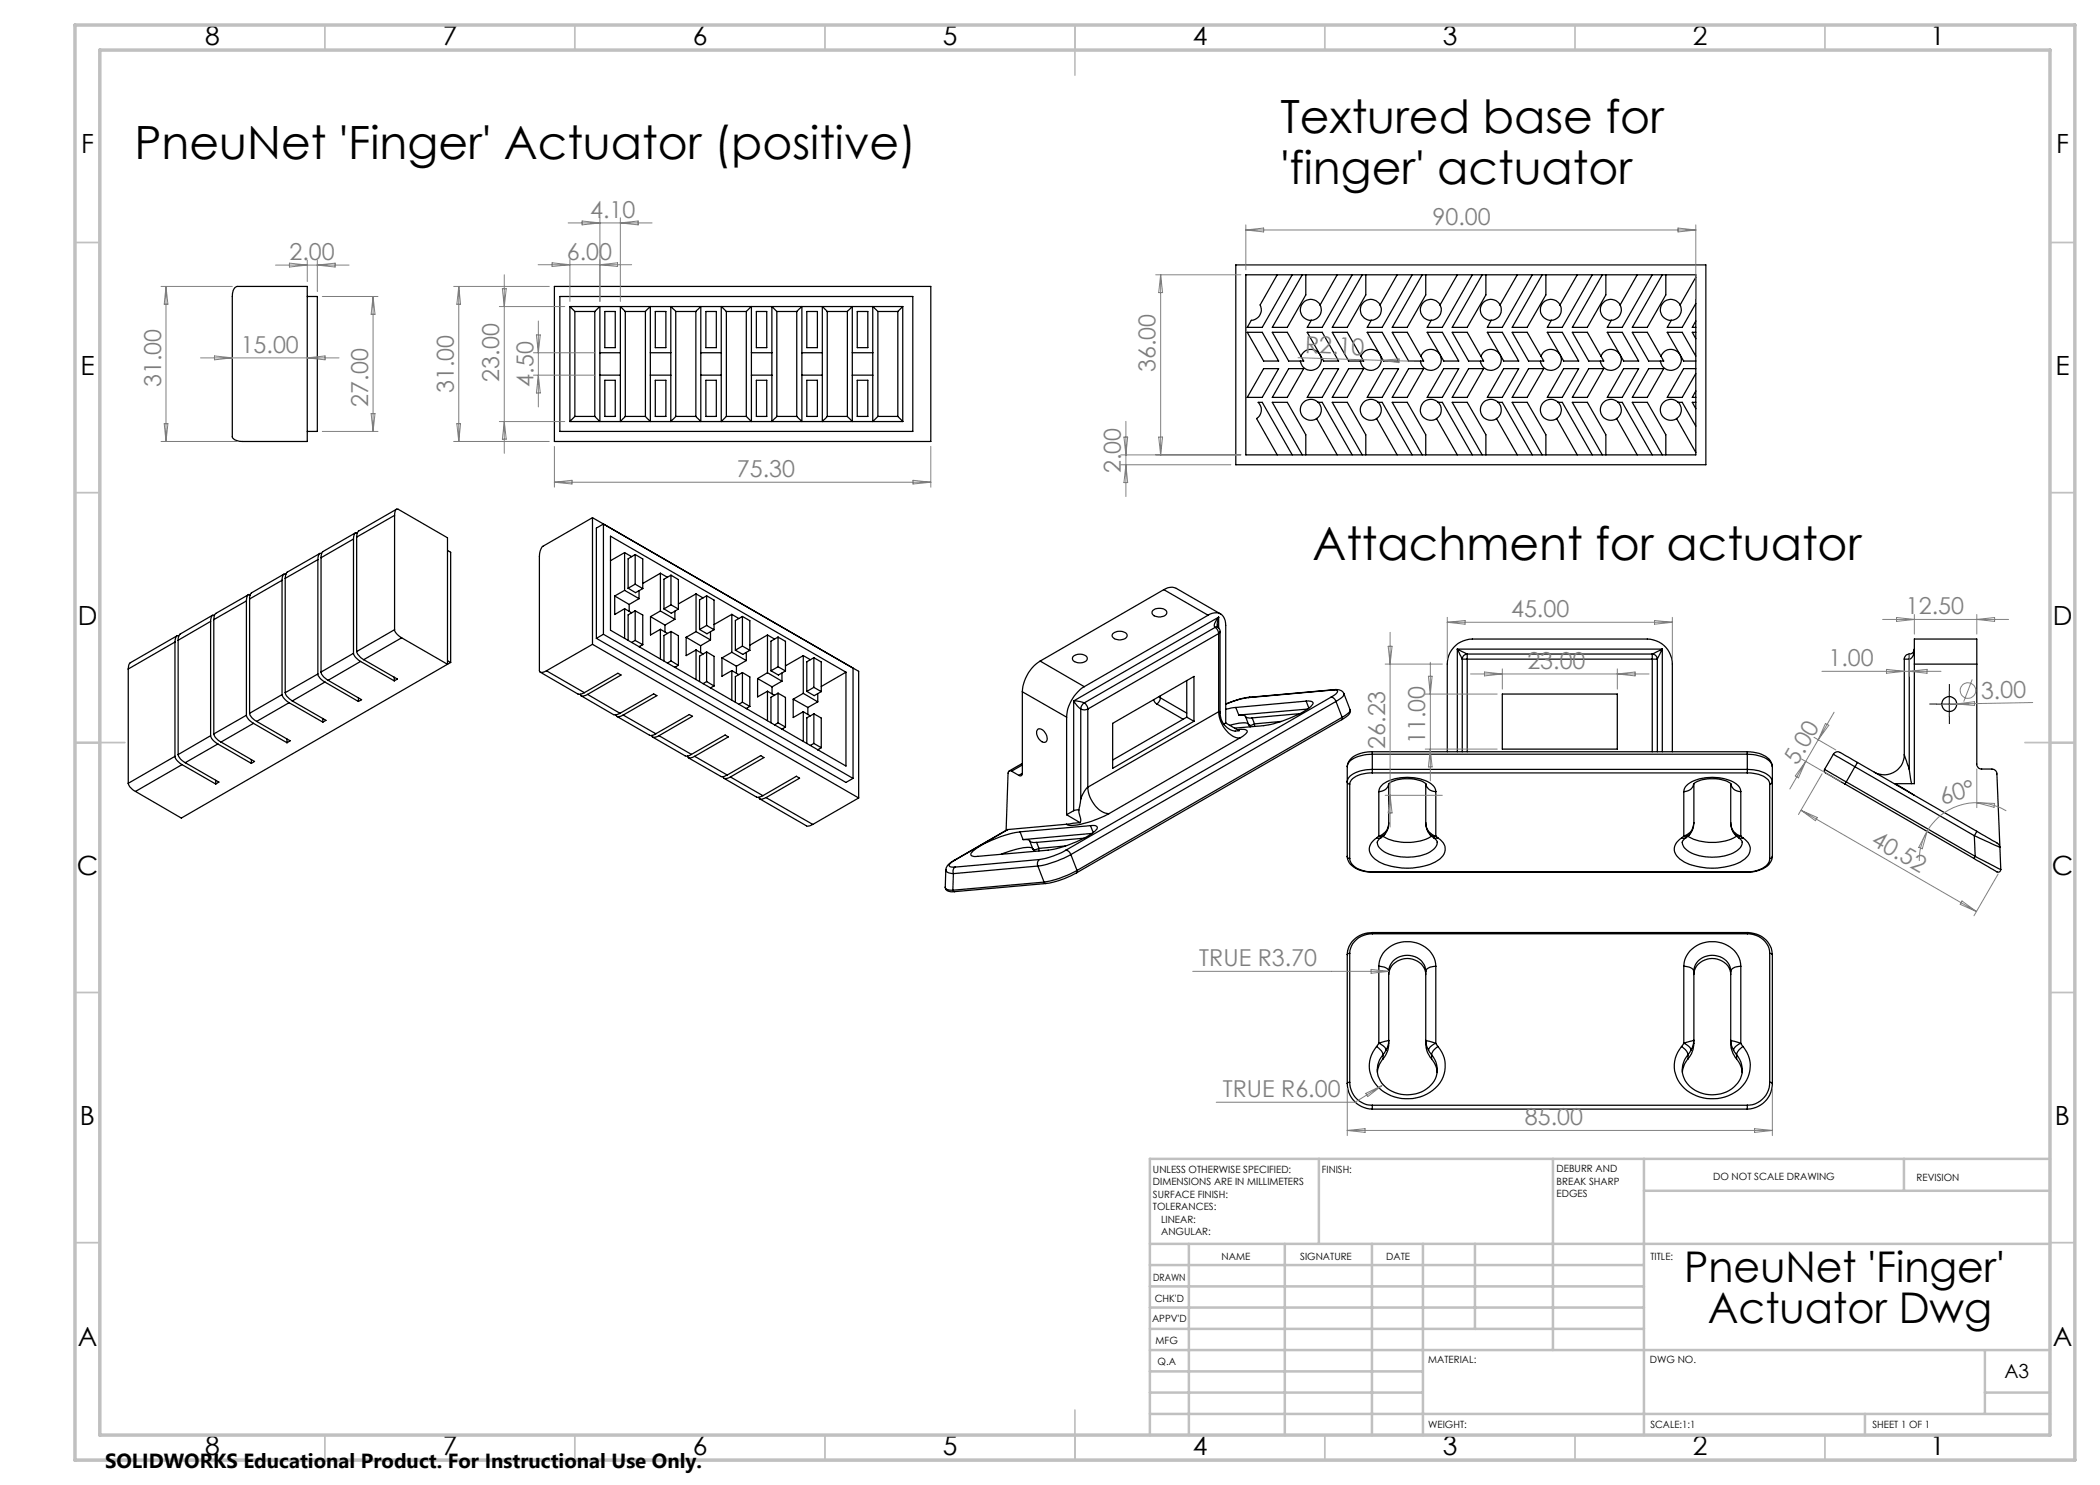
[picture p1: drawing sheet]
<svg xmlns="http://www.w3.org/2000/svg" width="420mm" height="297mm" viewBox="0 0 420 297" stroke-linecap="round" stroke-linejoin="round" font-family="sans-serif">
<g fill="none" stroke="#000" stroke-width=".25">
<path d="M47.1 57.5l.3-.2h14.1v31h-13l-1.2-.2-.8-.5v-28.3a2.26 2.26 0 0 1 .6-1.8zM61.5 59.3h2v27h-2M110.9 57.3h75.3v31h-75.3zM112 59.3h70.6v27h-70.6zM247.2 53h94v40h-94zM249.2 55h90v36h-90zM255.4 55l-3.4 6a2.12 2.12 0 0 1-1.7 3.1l-.9 1.4h3l6-10.5M260.5 55l-6 10.5h3l3.7-6.5v-4M267.4 55l-3.4 6M270.4 55l-6 10.5h-3l.9-1.4M272.5 55l-6 10.5h3l3.7-6.5v-4M279.4 55l-3.4 6"/>
<path d="M282.4 55l-6 10.5h-3l.8-1.4M284.4 55l-6 10.5h3l3.8-6.5v-4M291.5 55l-3.5 6M294.5 55l-6 10.5h-3.1l.8-1.4M296.4 55l-6 10.5h3l3.8-6.5v-4M303.5 55l-3.5 6M306.5 55l-6 10.5h-3l.7-1.4M308.4 55l-6 10.5h3l3.8-6.5v-4M315.5 55l-3.5 6M318.5 55l-6 10.5h-3l.8-1.4M320.5 55l-6 10.5h3l3.7-6.5v-4M327.4 55l-3.4 6"/>
<path d="M330.4 55l-6 10.5h-2.9l.8-1.4M332.5 55l-6 10.5h3l3.7-6.5v-4M339.2 55.5l-3.2 5.5M114 61.3l1 1M114 61.3v23M114 61.3h66.6M115 62.3h4M115 62.3v21M119 62.3l1-1v23l-1-1M119 62.3v21M120 70.6h4.1M120 75h4.1"/>
<path d="M121 62.3h2v7.2h-2zM121 76.1h2v7.2h-2zM125.1 62.3l-1-1v23l1-1M125.1 62.3h4M125.1 62.3v21M129.1 62.3l1-1v23l-1-1M129.1 62.3v21M130.1 70.6h4.1M130.1 75h4.1M131.1 62.3h2.1v7.2h-2.1zM131.1 76.1h2.1v7.2h-2.1zM135.1 62.3l-.9-1v23l.9-1"/>
<path d="M135.1 62.3h4.1M135.1 62.3v21M139.2 62.3l1-1v23l-1-1M139.2 62.3v21M140.2 70.6h4.1M140.2 75h4.1M141.2 62.3h2.1v7.2h-2.1zM141.2 76.1h2.1v7.2h-2.1zM145.3 62.3l-1-1v23l1-1M145.3 62.3h4M145.3 62.3v21M149.3 62.3l1-1v23l-1-1"/>
<path d="M149.3 62.3v21M150.3 70.6h4.1M150.3 75h4.1M151.3 62.3h2.1v7.2h-2.1zM151.3 76.1h2.1v7.2h-2.1zM155.4 62.3l-1-1v23l1-1M155.4 62.3h3.9M155.4 62.3v21M159.3 62.3l1.1-1v23l-1.1-1M159.3 62.3v21M160.4 70.6h4.1M160.4 75h4.1"/>
<path d="M161.4 62.3h2.1v7.2h-2.1zM161.4 76.1h2.1v7.2h-2.1zM165.5 62.3l-1-1v23l1-1M165.5 62.3h4M165.5 62.3v21M169.5 62.3l1-1v23l-1-1M169.5 62.3v21M170.5 70.6h4.1M170.5 75h4.1M171.4 62.3h2.2v7.2h-2.2zM171.4 76.1h2.2v7.2h-2.2zM175.6 62.3l-1-1v23l1-1"/>
<path d="M175.6 62.3h4M175.6 62.3v21M179.6 62.3v21M180.6 61.3l-1 1M180.6 61.3v23M249.4 66.5h3l3.3 5.7h-3zM252.7 73.7h3l-3.3 5.8h-3zM254.5 66.5h3l3.2 5.7h-3zM257.7 73.7h3l-3.2 5.8h-3zM260.2 71.3a2.11 2.11 0 0 1 3.3-.9 2.11 2.11 0 0 1-.4 3.4 2.11 2.11 0 0 1-3-1.6M261.4 66.5h3l3.3 5.7h-3zM264 61a2.08 2.08 0 0 1-1.7 3.1"/>
<path d="M264 61a2.09 2.09 0 0 0-3.6-.1 2.09 2.09 0 0 0 1.9 3.2M264.7 73.7h3l-3.3 5.8h-3zM266.5 66.5h3l3.2 5.7h-3zM269.7 73.7h3l-3.2 5.8h-3zM272.2 71.3a2.1 2.1 0 0 1 3.4-.8 2.1 2.1 0 0 1-.5 3.4 2.1 2.1 0 0 1-3-1.7M273.4 66.5h3l3.3 5.7h-3zM276 61a2.08 2.08 0 0 1-1.8 3.1M276 61a2.09 2.09 0 0 0-3.6-.1 2.09 2.09 0 0 0 1.8 3.2M276.7 73.7h3l-3.3 5.8h-3zM278.4 66.5h3l3.3 5.7h-3zM281.7 73.7h3l-3.3 5.8h-3zM284.2 71.3a2.09 2.09 0 0 1 3.3-.9 2.09 2.09 0 0 1-.4 3.4 2.09 2.09 0 0 1-3-1.6"/>
<path d="M285.4 66.5h3.1l3.2 5.7h-3zM288 61a2.08 2.08 0 0 1-1.8 3.1M288 61a2.09 2.09 0 0 0-3.7-.1 2.09 2.09 0 0 0 1.9 3.2M288.7 73.7h3l-3.2 5.8h-3.1zM290.4 66.5h3l3.3 5.7h-3zM293.7 73.7h3l-3.3 5.8h-3zM296.2 71.3a2.09 2.09 0 0 1 3.3-.9 2.09 2.09 0 0 1-.4 3.4 2.09 2.09 0 0 1-3-1.6M297.5 66.5h3l3.2 5.7h-3zM300 61a2.08 2.08 0 0 1-1.8 3.1M300 61a2.09 2.09 0 0 0-3.7-.1 2.09 2.09 0 0 0 1.9 3.2M300.7 73.7h3l-3.2 5.8h-3zM302.4 66.5h3l3.4 5.7h-3.1z"/>
<path d="M305.7 73.7h3.1l-3.4 5.8h-3zM308.2 71.3a2.11 2.11 0 0 1 3.3-.9 2.11 2.11 0 0 1-.3 3.4 2.11 2.11 0 0 1-3.1-1.6M309.5 66.5h3l3.2 5.7h-3zM312 61a2.08 2.08 0 0 1-1.7 3.1M312 61a2.09 2.09 0 0 0-3.7-.1 2.09 2.09 0 0 0 2 3.2M312.7 73.7h3l-3.2 5.8h-3zM314.5 66.5h3l3.2 5.7h-3zM317.7 73.7h3l-3.2 5.8h-3zM320.2 71.3a2.11 2.11 0 0 1 3.3-.9 2.11 2.11 0 0 1-.3 3.4 2.11 2.11 0 0 1-3.1-1.6M321.5 66.5h2.9l3.3 5.7h-3zM324 61a2.12 2.12 0 0 1-1.7 3.1M324 61a2.1 2.1 0 0 0-3.7-.1 2.1 2.1 0 0 0 2 3.2"/>
<path d="M324.7 73.7h3l-3.3 5.8h-2.9zM326.5 66.5h3l3.2 5.7h-3zM329.7 73.7h3l-3.2 5.8h-3zM332.2 71.3a2.11 2.11 0 0 1 3.3-.9 2.11 2.11 0 0 1-.3 3.4 2.11 2.11 0 0 1-3.1-1.6M336 61a2.12 2.12 0 0 1-1.7 3.1M336 61a2.09 2.09 0 0 0-3.6-.1 2.09 2.09 0 0 0 1.9 3.2M339.2 60.7l-2.8 4.8h-3l.9-1.4M339.2 64.2l-.7 1.3h.7M339.2 71.2l-2.8-4.7h-3l3.3 5.7h2.5M339.2 66.5h-.7l.7 1.2M339.2 73.7h-2.5l-3.3 5.8h3l2.8-4.8M339.2 78.2l-.7 1.3h.7"/>
<path d="M114 84.3h66.6M115 83.3l-1 1M115 83.3h4M125.1 83.3h4M135.1 83.3h4.1M145.3 83.3h4M155.4 83.3h3.9M165.5 83.3h4M175.6 83.3h4M179.6 83.3l1 1M255.4 91l-4.1-7.3a2.07 2.07 0 0 0 .3-3.2h.8l6 10.5M260.5 91l-6-10.5h3l3.7 6.5v4"/>
<path d="M263.3 83.7l4.1 7.3M263.6 80.5a2.08 2.08 0 0 1-.3 3.2M263.6 80.5a2.1 2.1 0 0 0-2.8-.1 2.1 2.1 0 0 0-.3 2.8 2.1 2.1 0 0 0 2.8 .5M263.6 80.5h.8l6 10.5M272.5 91l-6-10.5h3l3.7 6.5v4M275.3 83.7l4.1 7.3M275.6 80.5a2.08 2.08 0 0 1-.3 3.2M275.6 80.5a2.1 2.1 0 0 0-2.8-.1 2.1 2.1 0 0 0-.3 2.8 2.1 2.1 0 0 0 2.8 .5M275.6 80.5h.8l6 10.5M284.4 91l-6-10.5h3l3.8 6.5v4M287.3 83.7l4.2 7.3M287.6 80.5a2.08 2.08 0 0 1-.3 3.2"/>
<path d="M287.6 80.5a2.08 2.08 0 0 0-2.8-.1 2.08 2.08 0 0 0-.3 2.8 2.08 2.08 0 0 0 2.8 .5M287.6 80.5h.9l6 10.5M296.4 91l-6-10.5h3l3.8 6.5v4M299.3 83.7l4.2 7.3M299.6 80.5a2.08 2.08 0 0 1-.3 3.2M299.6 80.5a2.08 2.08 0 0 0-2.8-.1 2.08 2.08 0 0 0-.3 2.8 2.08 2.08 0 0 0 2.8 .5M299.6 80.5h.9l6 10.5M308.4 91l-6-10.5h3l3.8 6.5v4M311.3 83.7l4.2 7.3M311.6 80.5a2.08 2.08 0 0 1-.3 3.2M311.6 80.5a2.1 2.1 0 0 0-2.8-.1 2.1 2.1 0 0 0-.3 2.8 2.1 2.1 0 0 0 2.8 .5M311.6 80.5h.9l6 10.5"/>
<path d="M320.5 91l-6-10.5h3l3.7 6.5v4M323.3 83.7l4.1 7.3M323.6 80.5a2.08 2.08 0 0 1-.3 3.2M323.6 80.5a2.1 2.1 0 0 0-2.8-.1 2.1 2.1 0 0 0-.3 2.8 2.1 2.1 0 0 0 2.8 .5M323.6 80.5h.8l6 10.5M332.5 91l-6-10.5h3l3.7 6.5v4M335.3 83.7l3.9 6.8M335.6 80.5a2.08 2.08 0 0 1-.3 3.2M335.6 80.5a2.1 2.1 0 0 0-2.8-.1 2.1 2.1 0 0 0-.3 2.8 2.1 2.1 0 0 0 2.8 .5M335.6 80.5h.8l2.8 4.7M339.2 80.5h-.7l.7 1.2M49.7 119l-6.6 3.7"/>
<path d="M49.9 119.8v22.9M50 119l-.2-.1-.3 .2-.2 1.1M56.4 116.1v22.8M56.4 116.1l-6.5 3.7M56.8 114.8l-6.5 3.8-.2 .3-.2 .9M57 115.7v22.8M57.2 114.9h-.4a1.33 1.33 0 0 0-.4 1.2M63.6 111.9l-6.6 3.8M63.6 111.9v22.9M64 110.7l-6.6 3.7-.2 .4-.2 .9M64.2 111.5v22.9M64.3 110.7h-.3l-.2 .1-.2 1.1"/>
<path d="M70.7 107.8l-6.5 3.7M70.7 107.8v22.9M71.1 106.6l-6.5 3.7-.2 .2-.2 1M71.3 107.4v22.9M71.5 106.6l-.4-.1-.2 .2-.2 1.1M78.9 103.1l.2-1.1 .2-.2h.3l9.9 5.8v25.3M78.9 103.1v22.8M78.9 103.1l-7.6 4.3M79.3 101.8l-7.6 4.4-.2 .3-.2 .9M89.5 110.1l.6 .4v22M118.5 103.5l-9.9 5.8a2.56 2.56 0 0 0-.7 2v22.9l.2 .3 1.2-.3M118.5 103.5v25.4"/>
<path d="M118.5 103.5l53.2 30.8v25.3M122.1 107.2l47.1 27.2v18.8l-47.1-27.2zM122.9 119.2v3.7l2-1.2M122.9 119.2l2.9 1.7M124.9 110.5v7.6M124.9 110.5l-2.8 1.6M124.9 118.1l-2 1.1M124.9 118.1l2.9 1.6M124.9 110.5l1.4 .8M125.6 117.6l1.5 .9 1.5-.8M127 110.9l1.6 .9v5.9M127 110.9v5.9"/>
<path d="M127 110.9l-1.4 .9v5.8M127 116.8l-1.4 .8M127 116.8l1.6 .9M127.8 119.7l-2 1.2M127.8 118.1v1.6M132.1 114.6v7.6M132.1 114.6l-3.5 2.1M132.1 114.6l1.4 .9M134.2 115l1.5 .9v5.9M134.2 115v6M134.2 115l-1.4 .8v6M139.2 118.8l1.4 .8"/>
<path d="M139.2 118.8l-3.5 2M139.2 118.8v7.5M141.3 119.2v5.9M141.3 119.2l-1.4 .8v5.9M141.3 119.2l1.5 .8v5.9M232.8 117.9l1.2-.4 1.1 .1 9 5.2M232.8 117.9l-24.8 14.3M232.8 117.9l8.8 5.1M25.6 133.8v22.9M35 128.4v22.9M35 128.4l-9.4 5.4M35.4 127.2l-9.4 5.4-.2 .3-.2 .9"/>
<path d="M35.6 128.1v22.8M35.7 127.2l-.2-.1-.3 .2-.2 1.1M42.1 124.3v22.8M42.1 124.3l-6.5 3.8M42.5 123l-6.5 3.8-.2 .4-.2 .9M42.8 123.9v22.9M42.9 123.1l-.2-.1-.3 .2-.3 1.1M43.2 122.7l-.3 .3-.1 .9M49.3 120.2l-6.5 3.7M49.3 120.2v22.8M56.4 138.9a2.47 2.47 0 0 0 1.4 1.6M56.4 138.9l-6.5 3.8"/>
<path d="M57 138.5a2.6 2.6 0 0 0 1.5 1.7M63.6 134.8a2.47 2.47 0 0 0 1.4 1.6M63.6 134.8l-6.6 3.7M64.2 134.4a2.6 2.6 0 0 0 1.4 1.7M65 136.4l-6.5 3.8M65 136.4l6.7 3.9M65.6 136.1l6.7 3.8-.6 .4M70.7 130.7a2.47 2.47 0 0 0 1.4 1.6M70.7 130.7l-6.5 3.7M71.3 130.3l.1 .1a2.69 2.69 0 0 0 1.3 1.5M71.7 139.6v.7M72.1 132.3l-6.5 3.8"/>
<path d="M72.1 132.3l6.7 3.9M72.7 131.9l6.8 3.9-.7 .4M78.8 135.4v.8M78.9 125.9a2.15 2.15 0 0 0 1.4 1.7M78.9 125.9l-7.6 4.4M80.3 127.6l-7.6 4.3M80.3 127.6l9.2 5.3M89.5 132.9l-53.2 30.7-9.2-5.3M89.5 132.1l.6 .4M90.1 132.5l-.6 .4M108.1 134.4l7.5 4.4h.4l.9-.3M109.3 134.2l7.6 4.3"/>
<path d="M116.1 138.8v.3l.4 .1 1-.3M116.2 139.2l6.6 3.7 .4 .1 .8-.3M116.9 138.5l6.7-3.8 .6 .3-6.7 3.9M117.5 138.9l6.5 3.8M118.5 128.9l53.2 30.7M118.5 128.9l-9.2 5.3M119.3 127.7l49.9 28.8 1.4-.8M120.7 126.9v-22.1l-1.4 .8v22.1M120.7 126.9l49.9 28.8M120.7 126.9l-1.4 .8M124.9 121.7v6M124.9 121.7l1.4 .9"/>
<path d="M125.8 120.9v1.4M127 122.2l1.6 .8v5.9M127 128.1l1.6 .8M127 122.2v5.9M127 122.2l-1.4 .8v5.1M127 128.1l-.7 .4M127.8 129.3h.1M128.6 128.9l-.8 .4M130.1 123.3v3.7l2-1.1M130.1 123.3l2.9 1.7M132.1 125.9l1.4 .8M132.1 125.9v5.9"/>
<path d="M132.1 122.2l-2 1.1M132.1 122.2l2.9 1.7M132.8 121.8l1.5 .9 1.4-.9M133 125v1.4M134.2 126.3l1.5 .8v6M134.2 132.2l1.5 .9M134.2 126.3v5.9M134.2 126.3l-1.4 .8v5.1M134.2 132.2l-.7 .4M134.2 121l-1.4 .8M134.2 121l1.5 .8M135 133.5h.1"/>
<path d="M135 122.2v1.7M135 123.9l-2 1.1M135.7 133.1l-.7 .4M137.2 127.5v3.6l2-1.1M137.2 127.5l2.9 1.6M139.2 130v5.9M139.2 130l1.4 .8M139.2 126.3l-2 1.2M139.2 126.3l2.9 1.7M139.9 125.9l1.5 .8 1.4-.8M140.1 129.1v1.4M141.3 130.4l-1.4 .8v5.1"/>
<path d="M141.3 130.4v5.9M141.3 136.3l-.7 .4M141.3 130.4l1.5 .9v5.9M141.3 136.3l1.5 .9M141.3 125.1l1.5 .8M141.3 125.1l-1.4 .8M142.1 137.6h.1M142.1 128l-2 1.1M142.1 126.4v1.6M142.8 137.2l-.7 .4M144.4 131.6v3.7l2-1.2M144.4 131.6l2.9 1.6"/>
<path d="M146.4 122.9l1.4 .8M146.4 122.9l-3.6 2M146.4 134.1l1.4 .8M146.4 122.9v7.6M146.4 134.1v5.9M146.4 130.5l-2 1.1M146.4 130.5l2.9 1.6M147.1 130l1.5 .9 1.4-.8M147.3 133.2v1.5M148.5 134.5l-1.4 .8v5.1M148.5 123.3v5.9M148.5 134.5v5.9"/>
<path d="M148.5 123.3l-1.4 .8v5.9M148.5 123.3l1.5 .8v6M148.5 134.5l1.5 .9v5.9M148.5 129.2l1.5 .9M148.5 129.2l-1.4 .8M149.3 130.5v1.6M149.3 132.1l-2 1.1M151.5 135.7v3.7l2-1.1M151.5 135.7l2.9 1.7M153.5 127l1.4 .8M153.5 127l-3.5 2M153.5 127v7.5"/>
<path d="M153.5 138.3v5.8M153.5 138.3l1.4 .8M153.5 134.5l-2 1.2M153.5 134.5l2.9 1.7M154.2 134.2l1.5 .8 1.4-.8M154.4 137.4v1.4M155.6 127.4l1.5 .9v5.9M155.6 138.6l1.5 .9v5.9M155.6 127.4v5.9M155.6 138.6v6M155.6 138.6l-1.4 .8v5.2M155.6 127.4l-1.4 .8v6"/>
<path d="M155.6 133.3l-1.4 .9M155.6 133.3l1.5 .9M156.4 134.6v1.6M156.4 136.2l-2 1.2M158.6 139.8v3.7l2.1-1.2M158.6 139.8l3 1.7M160.7 131.1l1.4 .8M160.7 131.1l-3.6 2.1M160.7 131.1v7.6M160.7 138.7l-2.1 1.1M160.7 138.7l2.8 1.7M161.4 138.3l1.4 .8 1.5-.8"/>
<path d="M162.8 131.5l-1.4 .9v5.9M162.8 131.5l1.5 .9v5.9M162.8 131.5v6M162.8 137.5l1.5 .8M162.8 137.5l-1.4 .8M163.5 138.7v1.7M169.2 134.4l-4.9 2.9M170.6 133.6v22.1M204.5 138.4l8.8 5M204.5 138.4v16.3M208 132.2a7.7 7.7 0 0 0-3.5 6.2M208 132.2l8.9 5.1"/>
<path d="M214.7 131.2a2.11 2.11 0 0 1 2.7 .2l.1 .2a1.29 1.29 0 0 1-1.7 1l-1.1-.4-.2-.4zM216.9 137.3a7.8 7.8 0 0 0-3.6 6.1M222.5 126.8a2.07 2.07 0 0 1 2.9 0v.4a1.83 1.83 0 0 1-3 0zM230.6 122.1a1.98 1.98 0 0 1 2.8 .3v.2a1.79 1.79 0 0 1-3 0zM230.8 139.9l.1 .5 .5 .4M231.8 139.3l.3 .3M232.1 139.6a1.6 1.6 0 0 1-.7 1.2M232.1 139.6l5.2 3M232.1 139.2v.4M237.3 136.1v7.3M241.6 123a2.14 2.14 0 0 1 2.5-.2 2.14 2.14 0 0 1 1 2.3v19.5M241.6 123l-24.7 14.3"/>
<path d="M243 125.5a1.6 1.6 0 0 1 .7 1.2M243 125.5l-26.1 15.1M243.5 125.4l.4 .5 .1 .4M243.5 125.4l-.5 .1M243.7 123.4l-.2 1.2v.8M243.7 123.4l-.8 1.3v.5l.1 .3M243.7 123.4l-29 16.8M243.7 126.7l-26.1 15.1M243.7 123.4v2.2M243.7 126.7v15.6M244 126.3l-.3 .4M244 126.3v16.3"/>
<path d="M250 139.4a15.6 15.6 0 0 0-4.9 1.4l2.3-.8 2.3-.5M250 139.4l-.3 .1M266.2 139.4a1.25 1.25 0 0 1 1 .9M266.2 139.4l-53 30.6M266.6 138h.6l.3 .3-.3 .5-1 .6M266.6 138l-16.9 1.5M266.9 137.9a1.72 1.72 0 0 1 1.9 .8M266.9 137.9l-.3 .1M266.9 137.9l-16.9 1.5M268.8 138.7v.3l-.3 .4-1.3 .9M268.8 138.7l1.2 3.3M291.5 129.8l1 2"/>
<path d="M291.5 129.8l1.9 1M291.5 129.8h41M291.5 129.8v20.6M292.5 131.8h.9M292.5 131.8v18.6M293.4 130.8v1M293.4 130.8a1.02 1.02 0 0 0-.9 1M293.4 131.8h37M293.4 130.8h37M293.4 131.8v18.6M300.5 138.8h23v11h-23zM330.4 130.8v1"/>
<path d="M330.4 130.8a1.09 1.09 0 0 1 1.1 1M330.4 131.8h1.1M330.4 131.8v18.6M331.5 131.8v18.6M332.5 129.8l-2.1 1M332.5 129.8l-1 2M332.5 129.8v20.6M380.9 131.8h.9M380.9 131.8v19.2M381.8 130.8v1M381.8 130.8a1.02 1.02 0 0 0 1.1-1 1.88 1.88 0 0 1-1.1 2M381.8 130.8a1.02 1.02 0 0 0-.9 1"/>
<path d="M381.8 131.8v22M382.9 132.8v23.9h-3.9l3.9 2.4M382.9 132.8v-5h12.5v5M382.9 132.8h12.5M395.4 132.8v20a.96 .96 0 0 0 .9 1h2.1a.96 .96 0 0 1 1 1l.6 14.7M25.6 156.7l.1 .1a2.48 2.48 0 0 0 1.4 1.5M35 151.3a2.39 2.39 0 0 0 1.4 1.6M35 151.3l-9.4 5.4M35.6 150.9l.1 .3a2.79 2.79 0 0 0 1.3 1.3M36.4 152.9l-9.3 5.4M36.4 152.9l6.7 3.9M37 152.5l6.8 3.9-.7 .4"/>
<path d="M42.1 147.1a2.35 2.35 0 0 0 1.5 1.7M42.1 147.1l-6.5 3.8M42.8 146.8v.1a2.48 2.48 0 0 0 1.4 1.5M43.1 156.1v.7M43.6 148.8l-6.6 3.7M43.6 148.8l6.7 3.9M44.2 148.4l6.7 3.9-.6 .4M49.3 143a2.47 2.47 0 0 0 1.4 1.7M49.3 143l-6.5 3.8M49.9 142.7l.1 .2a2.79 2.79 0 0 0 1.3 1.4M50.3 151.9v.8M50.7 144.7l-6.5 3.7"/>
<path d="M50.7 144.7l6.7 3.9M51.3 144.3l6.7 3.9-.6 .4M57.4 147.8v.8M57.8 140.5l-6.5 3.8M57.8 140.5l6.8 3.9M58.5 140.2l6.7 3.9-.6 .3M64.6 143.7v.7M123.2 142.9l.1 .3 .3 .2 1-.4M123.4 143.3l6.5 3.8 .7-.1 .6-.2M124 142.7l6.7-3.9 .7 .3-6.8 3.9M124.6 143l6.6 3.8M130.4 147.1l.2 .4 1.2-.4"/>
<path d="M130.5 147.4l6.6 3.8h.6l.6-.3M131.2 146.8l6.7-3.9 .6 .4-6.7 3.8M131.8 147.1l6.5 3.8M137.5 151.2l.1 .2 .3 .2 1-.3M137.7 151.5l6.5 3.8h.7l.6-.3M138.3 150.9l6.7-3.9 .7 .4-6.8 3.9M138.9 151.3l6.6 3.7M144.7 155.3v.3l.3 .1 1.1-.3M144.8 155.7l6.6 3.8 1.2-.4M145.5 155l6.7-3.9 .6 .4-6.7 3.9M146.1 155.4l6.5 3.7M148.5 140.4l-.7 .5"/>
<path d="M148.5 140.4l1.5 .9M149.3 141.7h.1M150 141.3l-.7 .4M151.8 159.5l.1 .3h.3l1-.3M151.9 159.8l9.4 5.4h.7l.6-.3M152.6 159.1l6.7-3.8 .6 .3-6.7 3.9M153.2 159.5l9.4 5.4M155.6 144.6l1.5 .8M155.6 144.6l-.7 .4M156.4 145.8h.1M157.1 145.4l-.7 .4M160.7 142.3v6"/>
<path d="M160.7 142.3l1.4 .9M161.6 141.5v1.4M162.8 142.8l-1.4 .8v5.1M162.8 148.7l1.5 .8M162.8 142.8l1.5 .8v5.9M162.8 142.8v5.9M162.8 148.7l-.7 .4M163.5 150h.1M163.5 140.4l-1.9 1.1M164.3 149.5l-.8 .5M171.7 159.6l-9.1 5.3M202.3 154.2a.45 .45 0 0 0-.5 0 .45 .45 0 0 0-.2 .4l-.4 11.4"/>
<path d="M202.3 154.2l1.5 .9M204.5 154.7a.43 .43 0 0 1-.2 .4 .43 .43 0 0 1-.5 0M204.5 152.7l-2.7 1.5M204.5 154.7l-.7 .4M204.5 153l-2.2 1.2M207.5 145.9a1.59 1.59 0 0 1 1.9 1.6 .73 .73 0 0 1-.3 .9 .73 .73 0 0 1-1-.2 1.9 1.9 0 0 1-.6-2.3zM213.3 143.4v19.5M214.7 140.2l.7 1 .7 .6M214.7 140.2l1.2 .1 1 .3M214.7 140.2v21.9M216.1 159.8l-.3 2.2M216.1 141.8a1.5 1.5 0 0 0 1.5 0"/>
<path d="M216.1 141.8v18M216.9 140.6a1.6 1.6 0 0 0-.8 1.2M216.9 140.6a1.6 1.6 0 0 1 .7 1.2M217.6 157.4l-.7 .9-.8 1.5M217.6 157.4a5.8 5.8 0 0 0 3.8 5.3h.4M217.6 141.8v15.6M222.5 144.7l16.3-9.4v8.9l-16.3 9.5zM231.4 140.8l5.2 3.1M237.3 143.4l1.5 .8M237.3 143.4l-14.8 8.6M243.7 142.3a5.6 5.6 0 0 0 3.9 5.3h.4M243.7 142.3l.3 .1v.2"/>
<path d="M243.7 142.3l-26.1 15.1M244 142.6a3.4 3.4 0 0 0 3.8 3.6l-2.7-1.6M245.1 144.6l-.3 .2M247.2 141.5l-2.1 .3M247.2 141.5l.6 1.5M247.5 145.9a2.25 2.25 0 0 1 1.9 .3 1.98 1.98 0 0 1-1.4 1.4M247.8 143a1.46 1.46 0 0 1 1.3 .3M248 147.6l-26.2 15.1M249.1 143.3a1.23 1.23 0 0 0 1.3 .3M249.1 143.3l.6 1.5M249.7 144.9l.3 .5M249.7 144.8l.2 .3"/>
<path d="M249.7 144.8a2.65 2.65 0 0 0-2.4-.1l-1.3 .4M249.9 145.1l.2 .2M250.4 143.6l.5 1.2M250.9 144.8l-1 .3M250.9 144.8v.5M256.3 144.3l-5.4 .5M260 142.7l-9.6 .9M261.2 140.2l1 .1 .3 .1a1.04 1.04 0 0 1-.6 1.2 23.8 23.8 0 0 1-9.1 3.5l-5.9 .5M261.2 140.2l-14 1.3M261.2 140.2l.6 1.4M261.5 141.8l-13.7 1.2M267.2 140.3l-53 30.6"/>
<path d="M267.2 140.3l1.2 3.2M268.4 143.9l-53.1 30.7M268.4 143.5v.4M268.4 143.5l-53 30.6M269.5 153.3v18M269.9 156.8v14.9M270 142a1.45 1.45 0 0 1-1.1 1.6l-.5 .3M270 142v.2l-.3 .4-1.3 .9M274.5 150.4a5.2 5.2 0 0 0-4.9 2.1l-.1 .8M274.5 153.9v.7M274.5 154.6a5 5 0 0 0-4.4 1.6l-.2 .6M274.5 153.9a6.3 6.3 0 0 0-4.7 1.6l-.2 .3a.62 .62 0 0 0 .2 1h.1"/>
<path d="M274.5 150.8a6.3 6.3 0 0 0-4.7 1.7l-.3 .8M274.5 150.4v.4M274.5 150.4h75M274.5 154.6h75M274.5 153.9h75M274.5 150.8v3.1M274.5 150.8h75M275.8 158.3a3 3 0 0 1 2.6-2.4 9.4 9.4 0 0 1 7.9 .9l.5 .6 .4 .9M275.8 158.3a1.85 1.85 0 0 0 1.9-1.5v7.8M275.8 158.3v8.9M277.7 156.8a7.2 7.2 0 0 1 7.2-.2l.2 .1a2.1 2.1 0 0 0 2.1 1.6M285.2 156.7v7.9"/>
<path d="M287.2 158.3v8.9M289.5 150.4v-17.6a5 5 0 0 1 5-5h35a5 5 0 0 1 5 5v17.6M336.8 158.3a3 3 0 0 1 2.6-2.4 9.4 9.4 0 0 1 7.9 .9l.5 .6 .4 .9M336.8 158.3v8.9M338.7 156.8a7.3 7.3 0 0 1 7.3-.2l.1 .1a2.1 2.1 0 0 0 2.1 1.6M338.7 156.8a1.87 1.87 0 0 1-1.9 1.5M338.8 156.7v7.9M346.1 156.7v7.9M348.2 158.3v8.9M349.5 150.4a5.3 5.3 0 0 1 4.7 2l.3 .9M349.5 153.9v.7M349.5 154.6a5.1 5.1 0 0 1 4.3 1.6l.1 .6"/>
<path d="M349.5 153.9a6.3 6.3 0 0 1 4.6 1.6l.2 .3a.65 .65 0 0 1-.1 1h-.3M349.5 150.8a6.3 6.3 0 0 1 4.6 1.7l.4 .8M349.5 150.4v.4M349.5 150.8v3.1M353.9 156.8v14.9M354.5 153.3v18M364.9 153.9l4.4 2.5M364.9 153.9l-.1 .3 .3 .4 3.9 2.2M366.7 150.8l4.3 2.5M366.7 150.8a1.19 1.19 0 0 1 1.9 0l2.9 1.7M366.7 150.8l-1.8 3.1M369 156.8l25.8 14.9"/>
<path d="M369.3 156.4l-.3 .4M369.3 156.4l25.7 14.9M371 153.3l23.9 13.8M371 153.3l-1.7 3.1M371.5 152.5l-.5 .8M371.5 152.5l23.9 13.8M380.9 151a4 4 0 0 1-6 3.4M380.9 151l.9 2.8M381.8 153.8l.5 2.9M189.1 177.4a.97 .97 0 0 0 1.1 1l.8-.1M190.6 178l.4 .3M190.7 174.7l-1.2-.3-.3-.4-.1 3.6 .2 .3 1.3 .1"/>
<path d="M190.7 174.7l-.1 3.3M190.8 172.1a2.53 2.53 0 0 0-1.6 1.9M191 172l-.7 .4-.5 .7 .3 .3h.9M191 172l-.2 .1M191 173.4a1.08 1.08 0 0 0-.3 1.3M201.6 165.9l-10.8 6.2M201.6 165.9l-10.6 6.1M204 166.4l.6 1.5M204.6 167.9a1.36 1.36 0 0 1 1.4 .3M206 168.2a1.49 1.49 0 0 0 1.3 .3M206 168.2l.6 1.6M206.6 169.8l.2 .1"/>
<path d="M206.6 169.8a2.53 2.53 0 0 0-2.4-.2l-4 1.2M206.6 169.8l.3 .4M206.8 169.9l.1 .3M207.3 168.5l.5 1.2M207.6 173.2l1.2 3.2M207.6 173.2l-16.9 1.5M207.8 169.7l-1 .2M207.8 169.7v.5M207.9 171.9a.98 .98 0 0 0-.3 1.3M207.9 171.9l-16.9 1.5M208.8 176.4l.4 .3M208.8 176.4l-18.2 1.6"/>
<path d="M209.2 176.7l-18.2 1.6M213.1 169.2l-5.3 .5M213.2 170l-2.5 1.2-2.8 .7M213.2 170a1.23 1.23 0 0 1 1 .9M213.3 164.8l-11.7 1.1M213.3 162.9l2.7 1.6M214.2 170.9l-3.2 1.4-2.1 .7-1.3 .2M214.2 170.9l1.2 3.2M214.7 162.1l-1.4 .8M215.3 174.6l-2.6 1.2-2 .6-1.5 .3M215.4 174.1l-3.7 1.6-2.9 .7M215.4 174.1l-.1 .5"/>
<path d="M215.8 162l-1.1 .1M215.8 162l.2 1.2a1.5 1.5 0 0 1 0 1.3M216 164.5l-2.7 .3M216.8 167.6l-9.5 .9M218.1 165.1h1l.4 .3a3.2 3.2 0 0 1-2 1.8l-4 1.9-3 .8-15.3 1.4-1-.2a.9 .9 0 0 1 .7-1.1 23 23 0 0 1 9.1-3.6M218.1 165.1l-14.1 1.3M218.1 165.1l.6 1.4M218.4 166.7l-13.8 1.2M221.8 162.7a17.5 17.5 0 0 1-8 2.4l-.5-.3M269.5 171.3a3.2 3.2 0 0 0 2.5 2.8l2.5 .3M269.5 171.3l.1 .3 .3 .1M269.9 171.7a3.2 3.2 0 0 0 3 2.5l1.6 .2"/>
<path d="M274.5 174.4h.1M274.5 174.4h75M275.3 167.6a2.43 2.43 0 0 0-1.4 2.3 2.43 2.43 0 0 0 1.5 2.2 12.5 12.5 0 0 0 12.6-.3 2.4 2.4 0 0 0-.4-4.2M275.8 167.2l-.5 .4M276.2 167.5l-.1 .1a1.23 1.23 0 0 0 0 2.2 8.8 8.8 0 0 0 7.3 1.5 4.8 4.8 0 0 0 4-2.4 1.1 1.1 0 0 0-.7-1.4M276.2 167.5l-.4 .2-.5-.1M276.6 167.2a10.3 10.3 0 0 0 9.7 0M276.9 166.9l-.7 .6M276.9 166.9l-.3 .2-.8 .1M277.7 164.6l-.1 1.1-.7 1.2M277.7 164.6a2.62 2.62 0 0 1-1.9 2.6M285.2 164.6l.2 1.2 .6 1.1"/>
<path d="M285.2 164.6a2.71 2.71 0 0 0 2 2.6M286.7 167.5l.4 .2 .5-.1M287.2 167.2h-.6l-.6-.3 .7 .6M287.2 167.2l.4 .4M336.3 167.6a2.43 2.43 0 0 0-1.4 2.3 2.43 2.43 0 0 0 1.5 2.2 12.5 12.5 0 0 0 12.6-.3 2.38 2.38 0 0 0-.4-4.2M336.8 167.2l-.5 .4M337.2 167.5l-.1 .1a1.16 1.16 0 0 0-.3 1.9 7.9 7.9 0 0 0 6.3 1.9 6.3 6.3 0 0 0 5.2-2.2 1.08 1.08 0 0 0-.6-1.7M337.2 167.5l-.4 .2-.5-.1M337.6 167.2a10.3 10.3 0 0 0 9.7 0M337.9 166.9l-.7 .6M337.9 166.9l-.6 .3h-.5M338.8 164.6l-.2 1.1-.7 1.2"/>
<path d="M338.8 164.6a2.71 2.71 0 0 1-2 2.6M346.1 164.6l.3 1.2 .6 1.1M346.1 164.6a2.71 2.71 0 0 0 2.1 2.6M347 166.9l.7 .6M347 166.9l.6 .3h.6M347.7 167.5l.4 .2 .5-.1M348.2 167.2l.4 .4M349.5 174.4h.1M353.9 171.7a2.76 2.76 0 0 1-2.4 2.4l-2 .3M354.5 171.3a3.3 3.3 0 0 1-2.8 2.8l-2.2 .3M354.5 171.3l-.2 .3-.4 .1M394.8 171.7l4.1 2.4a.75 .75 0 0 0 1.2 0l.1-.2"/>
<path d="M394.9 167.1l5.1 2.4M394.9 167.1l.1 4.2M395 171.3l5.2 2.6M395 171.3l-.2 .4M395.4 166.3l-.5 .8M395.4 166.3l4.2 2.4 .2 .3 .2 .5M400 169.5l.2 4.4M269.5 190.9v25.8M269.5 190.2v.7M269.9 190.7l-.4 .2M269.9 190.7v25.8M274.5 186.5a4.9 4.9 0 0 0-5 3.7"/>
<path d="M274.5 186.8a4.3 4.3 0 0 0-4.6 3.9M274.5 186.5v.3M274.5 186.5h75M274.5 186.8h75M275.8 193.2a5.5 5.5 0 0 1 6.3-4.9 5.3 5.3 0 0 1 5.1 4.9M275.8 193.2a1.78 1.78 0 0 1 1.9 1.1M275.8 193.2v15.5M277.7 194.3v14.4a4.7 4.7 0 0 1-1.1 3.1M277.7 194.3a3.8 3.8 0 0 1 2.6-3.1 3.8 3.8 0 0 1 4 1l.3 .3a2.58 2.58 0 0 1 .6 1.8M277.7 194.9a3.8 3.8 0 0 1 5.8-2.7l1.1 1a2.76 2.76 0 0 1 .6 1.7M285.2 194.3v14.4a4.5 4.5 0 0 0 1.1 3.1M287.2 193.2a1.88 1.88 0 0 0-2 1.1"/>
<path d="M287.2 193.2v15.5M336.8 193.2a5.5 5.5 0 0 1 6.9-4.7 5.1 5.1 0 0 1 4.5 4.7M336.8 193.2a1.88 1.88 0 0 1 2 1.1M336.8 193.2v15.5M338.8 194.3v14.4a5 5 0 0 1-1.2 3.1M338.8 194.3a3.7 3.7 0 0 1 5.7-2.7l1.1 .9a2.82 2.82 0 0 1 .5 1.8M338.8 194.9a3.7 3.7 0 0 1 5.7-2.7l.4 .3a2.95 2.95 0 0 1 1.2 2.4M346.1 194.3v14.4a5 5 0 0 0 1.2 3.1M348.2 193.2a1.88 1.88 0 0 0-2.1 1.1M348.2 193.2v15.5M349.5 186.5a4.8 4.8 0 0 1 5 4.4M349.5 186.8a4.2 4.2 0 0 1 4.4 3.9"/>
<path d="M349.5 186.5v.3M353.9 190.7l.6 .2M353.9 190.7v25.8M354.5 190.9v25.8M269.5 216.7a5.1 5.1 0 0 0 5 5.1M269.9 216.5l-.4 .2M269.9 216.5a4.6 4.6 0 0 0 4.6 4.5M275.3 209.3a6.2 6.2 0 0 0 2.9 9.8 8.1 8.1 0 0 0 10.4-3.7 5.8 5.8 0 0 0-1-6.1M275.3 209.3a2.67 2.67 0 0 1 1.3 1.6M275.8 208.7l-.5 .6M275.8 208.7a2.1 2.1 0 0 1 1.4 1.3M275.8 208.7l1.9-.6v.6l-.5 1.3"/>
<path d="M276.6 210.9a4.6 4.6 0 0 0 1.9 7.4 6.4 6.4 0 0 0 8.8-3.1 4.5 4.5 0 0 0-1-4.3M276.6 211.8a4.8 4.8 0 0 0-1.1 2.7M276.6 210.9v.9M277.2 210l-.6 .9M285.7 210l.6 .9M286.3 211.8a4.8 4.8 0 0 1 1.1 2.7M286.3 210.9v.9M287.2 208.7l.4 .6M287.2 208.7a2.1 2.1 0 0 0-1.5 1.3M287.2 208.7l-2-.6 .1 1.1 .4 .8M287.6 209.3a2.44 2.44 0 0 0-1.3 1.6M336.3 209.3a6.2 6.2 0 0 0 2.9 9.8 8 8 0 0 0 10.4-3.7 5.9 5.9 0 0 0-1-6.1"/>
<path d="M336.3 209.3a2.67 2.67 0 0 1 1.3 1.6M336.8 208.7l-.5 .6M336.8 208.7a2.1 2.1 0 0 1 1.4 1.3M336.8 208.7l2-.6-.1 .6-.5 1.3M337.6 211.8a4.8 4.8 0 0 0-1.1 2.7M337.6 210.9l-.3 .5a4.6 4.6 0 0 0-.9 2.6M337.6 210.9v.9M338.2 210l-.6 .9M346.7 210l.6 .9M347.3 210.9a4.6 4.6 0 0 1-1.4 7.2 6.5 6.5 0 0 1-9.1-2.4l-.3-1v-.7M347.3 211.8a4.8 4.8 0 0 1 1.1 2.7M347.3 210.9v.9"/>
<path d="M348.2 208.7l.4 .6M348.2 208.7a2.1 2.1 0 0 0-1.5 1.3M348.2 208.7l-2.1-.6 .2 1.1 .4 .8M348.6 209.3a2.67 2.67 0 0 0-1.3 1.6M353.9 216.5a4.6 4.6 0 0 1-4.4 4.5M353.9 216.5l.6 .2M354.5 216.7a5.1 5.1 0 0 1-5 5.1M274.5 221v.8M274.5 221.8h75M274.5 221h75M349.5 221v.8"/>
<circle cx="389.8" cy="140.8" r="1.49"/>
</g>
<g fill="none" stroke="#808080" stroke-width=".2">
<path d="M32.2 57.3h14.3M33.2 57.3v31M33.2 57.3l.4 3.6h-.8zM55.1 53h14.7M57.9 52.6l3.6 .4-3.6 .4zM61.5 52v4.3M63.5 52v6.3M63.5 53l3.5-.4v.8zM64.5 59.3h11.1M74.6 59.3v27M74.6 59.3l.4 3.6h-.8zM90.7 57.3h19.2"/>
<path d="M91.8 57.3l.3 3.6h-.7zM91.8 57.3v31M100.5 57.7h.7l-.3 3.6zM100.9 55v35.7M107.6 52.9h18.7M110.4 52.6l3.6 .3-3.6 .4zM113.6 44.6h16.8M114 51.9v8.4M116.4 44.2l3.6 .4-3.6 .4zM120 43.6v16.7M120 52.9l3.5-.3v.7zM124.1 43.6v16.7"/>
<path d="M124.1 44.6l3.5-.4v.8zM231.1 55h17.1M232.1 55v36M232.1 55l.4 3.5h-.8zM249.2 45v9M249.2 46h90M249.2 46l3.5-.4v.8zM335.6 45.6l3.6 .4-3.6 .4zM339.2 45v14.7M40.1 71.6h27.7M42.9 71.2l3.6 .4-3.6 .4zM61.5 71.6l3.5-.4v.8z"/>
<path d="M99.9 61.3h13.1M106.7 75h12.3M106.7 70.6h12.3M107.3 67h.8l-.4 3.6zM107.7 64.2v17.2M107.7 75l.4 3.6h-.8zM259.6 71.5l16.7 .6M276.3 72.1l6.3 .1M276.3 72.1l3.5-.3v.7zM32.2 88.3h15.2M32.8 84.7h.8l-.4 3.6zM64.5 86.3h11.1"/>
<path d="M74.2 82.7h.8l-.4 3.6zM90.7 88.3h19.2M91.4 84.7h.7l-.3 3.6zM99.9 84.3h13.1M100.9 84.3l.3 3.5h-.7zM110.9 89.3v8.1M110.9 96.4h75.3M110.9 96.4l3.5-.3v.7zM182.6 96.1l3.6 .3-3.6 .4zM186.2 89.3v8.1M224.2 91h24M224.2 93h22"/>
<path d="M224.8 87.4h.7l-.3 3.6zM225.2 84.3v15M225.2 93l.3 3.5h-.7zM231.7 87.4h.8l-.4 3.6zM277 132.8h11.5M277.6 129.3h.8l-.4 3.5zM278 126.5v38.9M285 138.8h14.4M285.7 135.3h.7l-.3 3.5zM286.1 132.5v23.7M289.5 123.5v8.3M289.5 124.5h45"/>
<path d="M289.5 124.5l3.5-.4v.7zM294.1 134.8h35.7M296.9 134.4l3.6 .4-3.6 .4zM300.5 133.8v4M323.5 133.8v4M323.5 134.8l3.5-.4v.8zM330.9 124.1l3.6 .4-3.6 .3zM334.5 123.5v8.3M364.4 134.3h23.8M376.5 123.9h25.2M377.3 133.9l3.6 .4-3.6 .4zM379.3 123.5l3.6 .4-3.6 .4z"/>
<path d="M381.8 130.8v4.5M381.8 134.3l3.6-.4v.8zM382.9 122.9v3.9M394.4 135.9l-1.7 4.4M395.4 122.9v3.9M395.4 123.9l3.5-.4v.8zM277 159.1h11.5M278 159.1l.4 3.5h-.8zM285 149.8h14.4M286.1 149.8l.3 3.6h-.7zM360.3 151.8l7.8 4.5M361.1 152.3l-3.1 5.5"/>
<path d="M361.1 152.3l-1.4 3.3-.6-.4zM362.8 147.5l4.4 2.5M364.4 154.8l-4.7 8.1M365.1 144.7l.7 .4-2.2 2.9zM366.8 142.4l-5.7 9.9M391.3 140.8l-3 .1M391.3 140.8l3.6-.5v.8zM395.4 153.8v7.7M406.5 140.5l-15.2 .3M360.2 162.1l35.1 20.2M360.2 162.1l3.3 1.4-.4 .6zM385.4 166.3a11.9 11.9 0 0 0-1.5 5.9"/>
<path d="M385.4 166.3l-.9 3.5-.7-.3zM395.4 160.5a11.4 11.4 0 0 0-10 5.8M395.4 160.5a11.9 11.9 0 0 1 5.8 1.7M395.4 160.5l3.5 .2-.1 .8zM399.6 174.8l-4.8 8.4M238.5 194.3h39.2M274.2 193.9l3.5 .4-3.5 .4zM392.4 180.2l2.9 2.1-3.3-1.4zM269.5 217.7v9.4M273.2 218.7l3.2-1.6-2.9 2.2zM276.4 217.1l-5.4 3.3h-27.8M354.5 217.7v9.4"/>
<path d="M269.5 226.1h85M269.5 226.1l3.5-.4v.8zM350.9 225.7l3.6 .4-3.6 .4z"/>
<circle cx="393.6" cy="138.1" r="1.56"/>
</g>
<path d="M389.9 138.3v-1.5M387.4 140.8h-1.5M389.9 143.3v1.5M392.4 140.8h1.5" fill="none" stroke="#000" stroke-width=".2" stroke-dasharray="15.2 1.3 1.3 1.3" stroke-linecap="butt"/>
<path d="M389.9 138.3v5M387.3 140.8h5.1" fill="none" stroke="#000" stroke-width=".2"/>
<g fill="none" stroke="#c0c0c0" stroke-width=".35">
<path d="M65 5v5M115 5v5M165 5v5M215 5v10M265 5v5M315 5v5M365 5v5M15 48.5h5M410 48.5h5M15 98.5h5M410 98.5h5M15 148.5h10"/>
<path d="M405 148.5h10M15 198.5h5M410 198.5h5M15 248.5h5M410 248.5h5M65 287v5M115 287v5M165 287v5M215 282v10M265 287v5M315 287v5M365 287v5"/>
</g>
<g fill="none" stroke="#c0c0c0" stroke-width=".5">
<path d="M263.8 231.8v17M310.6 231.8v38.2M328.8 231.8v55.2M328.8 238.2h81.2M380.8 231.8v6.4M410 231.8h-180v55.2M230 248.8h180M230 257.3h98.8M230 253h98.8M237.8 248.8v38.2M257 248.8v38.2M274.4 248.8v38.2"/>
<path d="M284.6 248.8v38.2M295 248.8v17M230 265.8h98.8M230 261.5h98.8M230 278.5h54.6M230 274.3h54.6M230 270h180M397 278.5h13M397 270v12.8M230 282.8h180M373 282.8v4.2"/>
</g>
<path d="M15 5h400v287h-400zM20 10h390v277h-390z" fill="none" stroke="#c0c0c0" stroke-width=".7"/>
<g font-size="9.2">
<text x="256.1" y="26.7">Textured base for</text>
<text x="26.9" y="31.8">PneuNet 'Finger' Actuator (positive)</text>
<text x="256.1" y="36.9">'finger' actuator</text>
<text x="262.5" y="111.9">Attachment for actuator</text>
</g>
<g font-size="8.5">
<text x="336.8" y="256.4">PneuNet 'Finger'</text>
<text x="341.6" y="264.5">Actuator Dwg</text>
</g>
<g font-size="5.3">
<text x="41" y="8.9">8</text>
<text x="88.5" y="8.9">7</text>
<text x="138.5" y="8.9">6</text>
<text x="188.5" y="8.9">5</text>
<text x="238.5" y="8.9">4</text>
<text x="288.5" y="8.9">3</text>
<text x="338.5" y="8.9">2</text>
<text x="386" y="8.9">1</text>
<text x="16.2" y="30.7">F</text>
<text x="411.2" y="30.7">F</text>
<text x="16.1" y="74.9">E</text>
<text x="411.1" y="74.9">E</text>
<text x="15.5" y="124.9">D</text>
<text x="410.5" y="124.9">D</text>
<text x="15.4" y="174.9">C</text>
<text x="410.4" y="174.9">C</text>
<text x="16" y="224.9">B</text>
<text x="411" y="224.9">B</text>
<text x="15.5" y="269.2">A</text>
<text x="410.5" y="269.2">A</text>
<text x="41" y="290.9">8</text>
<text x="88.5" y="290.9">7</text>
<text x="138.5" y="290.9">6</text>
<text x="188.5" y="290.9">5</text>
<text x="238.5" y="290.9">4</text>
<text x="288.5" y="290.9">3</text>
<text x="338.5" y="290.9">2</text>
<text x="386" y="290.9">1</text>
</g>
<g font-size="4.7" fill="#808080">
<text x="118" y="43.5">4.10</text>
<text x="286.5" y="45">90.00</text>
<text x="57.9" y="52">2.00</text>
<text x="113.4" y="51.9">6.00</text>
<text x="48.1" y="70.5">15.00</text>
<text x="260.9" y="70.6" transform="rotate(2 260.9 70.6)">R2.10</text>
<text x="32.2" y="77.4" transform="rotate(-90 32.2 77.4)">31.00</text>
<text x="99.9" y="76.3" transform="rotate(-90 99.9 76.3)">23.00</text>
<text x="106.7" y="77.4" transform="rotate(-90 106.7 77.4)">4.50</text>
<text x="231.1" y="74.5" transform="rotate(-90 231.1 74.5)">36.00</text>
<text x="73.6" y="81.3" transform="rotate(-90 73.6 81.3)">27.00</text>
<text x="90.7" y="78.6" transform="rotate(-90 90.7 78.6)">31.00</text>
<text x="147.4" y="95.4">75.30</text>
<text x="224.2" y="94.6" transform="rotate(-90 224.2 94.6)">2.00</text>
<text x="302.2" y="123.4">45.00</text>
<text x="381.2" y="122.9">12.50</text>
<text x="305.5" y="133.8">23.00</text>
<text x="365.7" y="133.2">1.00</text>
<text x="396.2" y="139.8" transform="rotate(-1 396.2 139.8)">3.00</text>
<text x="277" y="149.8" transform="rotate(-90 277 149.8)">26.23</text>
<text x="285.1" y="148.8" transform="rotate(-90 285.1 148.8)">11.00</text>
<text x="359.5" y="153.2" transform="rotate(-60 359.5 153.2)">5.00</text>
<text x="388.5" y="161" transform="rotate(-16 388.5 161)">60°</text>
<text x="374" y="168.8" transform="rotate(30 374 168.8)">40.52</text>
<text x="239.9" y="193.2">TRUE R3.70</text>
<text x="244.6" y="219.4">TRUE R6.00</text>
<text x="305" y="225.1">85.00</text>
</g>
<text font-size="4.1" x="21" y="293.7">SOLIDWORKS Educational Product. For Instructional Use Only.</text>
<text font-size="3.9" x="400.9" y="275.5">A3</text>
<g font-size="2">
<text x="230.6" y="234.6">UNLESS OTHERWISE SPECIFIED:</text>
<text x="230.6" y="237.1">DIMENSIONS ARE IN MILLIMETERS</text>
<text x="230.6" y="239.6">SURFACE FINISH:</text>
<text x="264.4" y="234.6">FINISH:</text>
<text x="311.3" y="234.5">DEBURR AND</text>
<text x="311.3" y="237">BREAK SHARP</text>
<text x="311.3" y="239.5">EDGES</text>
<text x="342.6" y="236">DO NOT SCALE DRAWING</text>
<text x="383.3" y="236.2">REVISION</text>
<text x="230.6" y="242.1">TOLERANCES:</text>
<text x="232.2" y="244.6">LINEAR:</text>
<text x="232.2" y="247.1">ANGULAR:</text>
<text x="244.3" y="252">NAME</text>
<text x="260" y="251.9">SIGNATURE</text>
<text x="277.2" y="251.9">DATE</text>
<text x="330.1" y="251.9">TITLE:</text>
<text x="230.6" y="256.1">DRAWN</text>
<text x="230.9" y="260.3">CHK'D</text>
<text x="230.4" y="264.4">APPV'D</text>
<text x="231.1" y="268.8">MFG</text>
<text x="231.5" y="273">Q.A</text>
<text x="285.6" y="272.5">MATERIAL:</text>
<text x="330" y="272.5">DWG NO.</text>
<text x="285.6" y="285.5">WEIGHT:</text>
<text x="330.1" y="285.6">SCALE:1:1</text>
<text x="374.5" y="285.6">SHEET 1 OF 1</text>
</g>
</svg>
